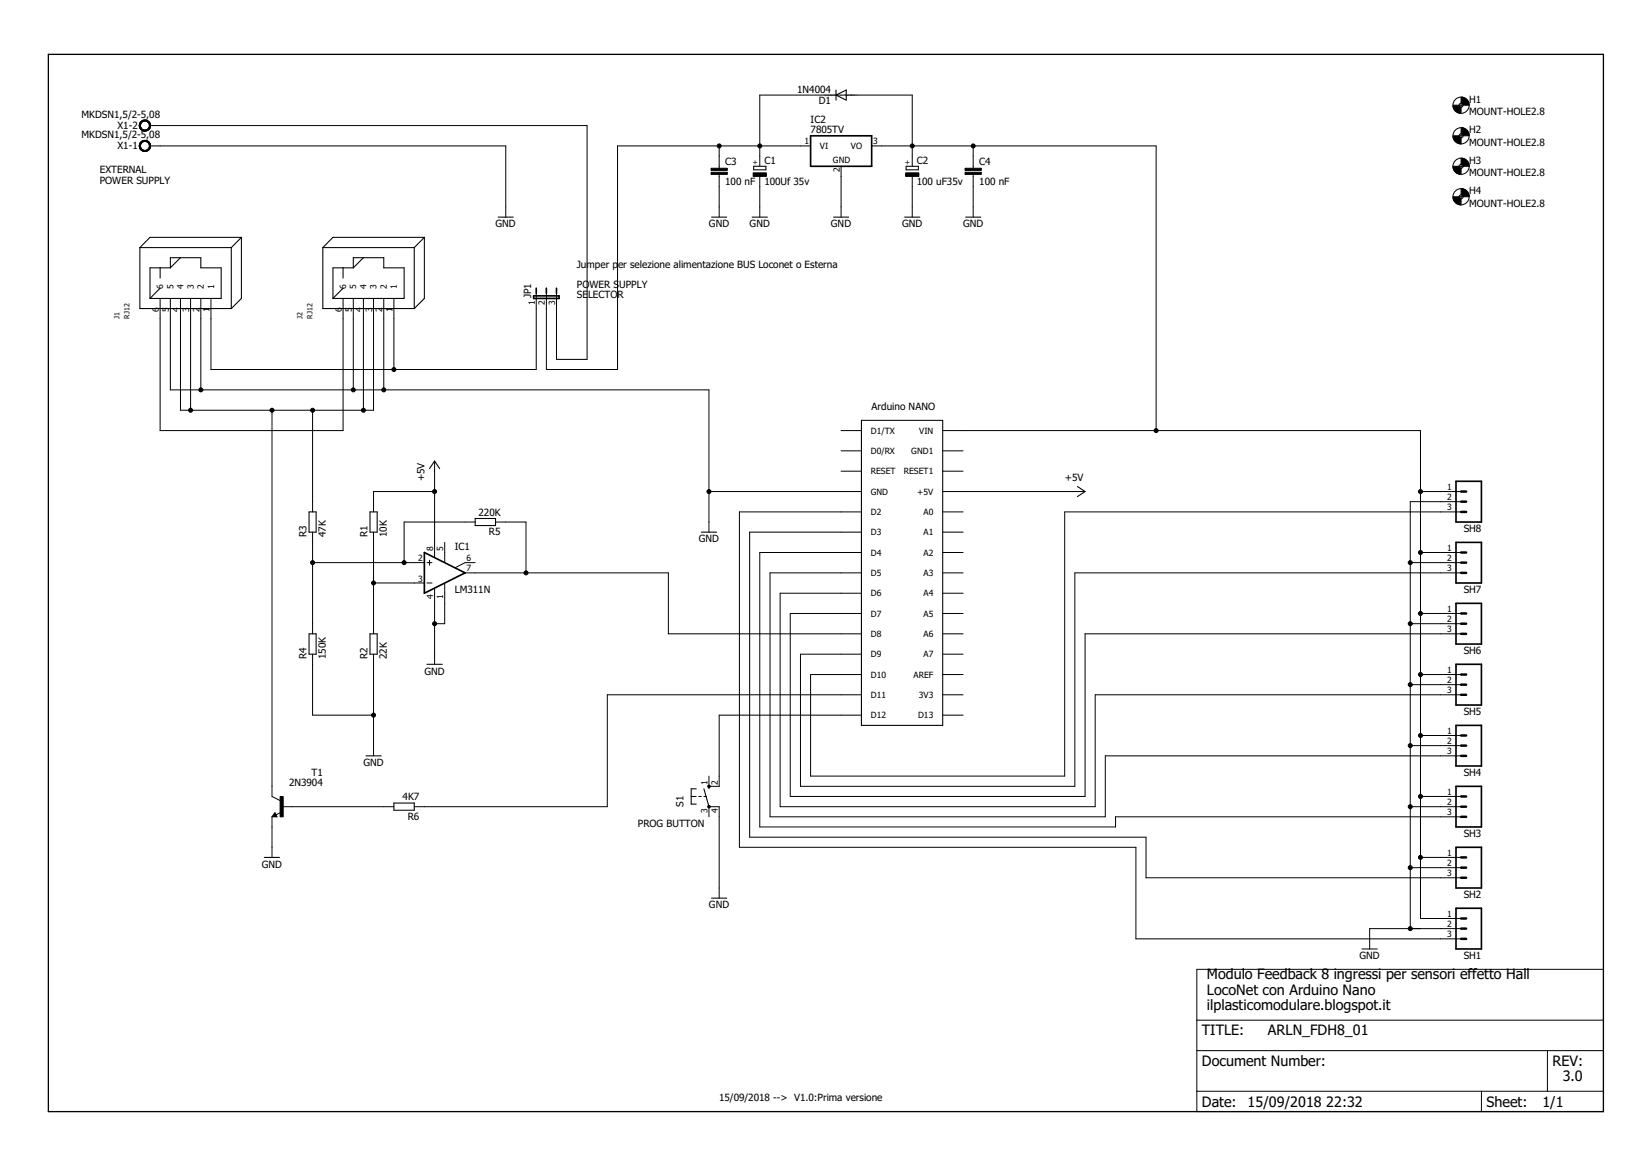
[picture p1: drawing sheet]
<svg xmlns="http://www.w3.org/2000/svg" width="297mm" height="210mm" viewBox="0 0 297 210" stroke-linecap="round" stroke-linejoin="round" font-family="sans-serif">
<g fill="none" stroke="#000" stroke-width=".19">
<path d="M150.4 17.1l1.9-.9v1.8zM150.4 16.2v1.8M89.6 39.1h2.8M128 39.1h2.7M135.3 39.1h2.8M135.6 29.9h2.2v.6h-2.2zM150 39.1h2.7M162.8 39.1h2.7M163 29.9h2.2v.6h-2.2zM173.7 39.1h2.8M25.2 44.5v11h16.4M25.2 44.5h16.4"/>
<path d="M28.8 51.8l-1.8 1.9M28.8 48.2v1.8M30.6 48.2v-1.8h5.5v1.8h3.7v5.5h-12.8M30.6 48.2h-3.6v5.5M32.5 46.4l-1.9 1.8M41.6 44.5v11M43.4 42.7h-16.4l-1.8 1.8M43.4 42.7l-1.8 1.8M43.4 42.7v11l-1.8 1.8M58.1 44.5v11h16.4M58.1 44.5h16.4M61.7 51.8l-1.8 1.9"/>
<path d="M61.7 48.2v1.8M63.6 48.2v-1.8h5.4v1.8h3.7v5.5h-12.8M63.6 48.2h-3.7v5.5M65.4 46.4l-1.8 1.8M74.5 44.5v11M76.3 42.7h-16.4l-1.8 1.8M76.3 42.7l-1.8 1.8M76.3 42.7v11l-1.8 1.8M155 75.6h14.6v54.9h-14.6zM55.6 92.1h1.3v3.6h-1.3zM66.6 92.1h1.3v3.6h-1.3zM77.3 84.3l.9-1.4 .9 1.4"/>
<path d="M85.5 93.3h3.7v1.2h-3.7zM126.2 95.7h2.7M193.8 87.5l1.4 .9-1.4 .9M55.6 114h1.3v3.7h-1.3zM66.6 114h1.3v3.7h-1.3zM76.8 119.5h2.8M65.8 136h2.8M47.6 154.2h2.7M49.5 146.6l-.1 .1h.3l-.2-.3-.4 .4h.6M70.9 144.4h3.6v1.3h-3.6zM125.3 141.9h-.9v2.7h.9M126.6 141.9l1 3.2"/>
<path d="M127.6 141.4v.5M128 161.5h2.7M245 170.7h2.8"/>
</g>
<g fill="none" stroke="#000" stroke-width=".18">
<path d="M262.5 18.9h.7M262.9 18.6v.7M27 22.6h78.6v42h-5.5v-11.9M27 26.2h64v12.9M129.4 26.2v4.1M129.4 31.4v7.7M136.7 29.9v-12.8h27.4v12.8M136.7 31.7v7.4M145.8 26.2h-34.7v40.3h-12.8v-13.8M151.3 29.9v9.2M156.8 26.2h51.2v51.2M164.1 31.7v7.4"/>
<path d="M175.1 26.2v4.1M175.1 31.4v7.7M262.5 24.4h.7M262.5 29.9h.7M262.5 35.4h.7M262.9 24v.8M262.9 29.5v.8M262.9 35v.8M28.8 53.7v23.7h32.9v-23.7M30.6 53.7v16.4h97v25.6M32.5 53.7v20.1h34.7v-20.1M34.3 53.7v20.1"/>
<path d="M36.1 53.7v16.4M63.6 53.7v16.4M65.4 53.7v20.1M69 53.7v16.4M70.9 53.7v12.8M96.5 52.7v13.8h-58.5v-12.8M48.9 73.8v69.5l1.5 .7M56.2 73.8v18.3M151.3 77.4h3.7M169.6 77.4h86v87.8h7.3M56.2 95.7v18.3M67.2 95.7v18.3"/>
<path d="M78.2 88.4h-11v3.7M78.2 82.9v17.3M80 97.6v3.6M85.5 93.9h-12.8v7.3M89.2 93.9h5.4v9.1M127.6 88.4h27.4M151.3 81.1h3.7M151.3 84.8h3.7M155 92.1h-22v60.3h71.4v16.5h58.5M155 95.7h-20.1v54.9h71.3v7.3h56.7M155 99.4h-18.3v49.3h64v-1.8h62.2M169.6 81.1h3.7"/>
<path d="M169.6 84.8h3.7M169.6 88.4h25.6M169.6 92.1h3.7M169.6 95.7h3.7M169.6 99.4h3.7M255.6 88.4h7.3M255.6 99.4h7.3M262.9 92.1h-71.3v47.5h-45.8v-18.3h9.2M262.9 90.2h-9.2v76.8M56.2 117.7v10.9h11M56.2 101.2h20.1M67.2 104.9h9.1"/>
<path d="M67.2 117.7v18.3M76.8 101.2h.9M76.8 104.9h.9M77.3 100.8v.9M78.2 105.8v13.7M80 104.9v7.3h-1.8M83.7 103h36.5v11h34.8M85.5 101.2h-1.8l-1.8 .9M155 103h-16.5v43.9h60.4v-10.9h64M155 106.7h-14.6v38.4h56.6v-20.1h65.9M155 110.3h-12.8v33h53v-29.3h67.7M169.6 103h3.7"/>
<path d="M169.6 106.7h3.7M169.6 110.3h3.7M169.6 114h3.7M169.6 117.7h3.7M253.7 101.2h9.2M253.7 112.2h9.2M255.6 110.3h7.3M262.9 103h-69.5v38.4h-49.4v-23.7h11M155 125h-45.7v20.1h-34.8M155 128.6h-25.6v12.8h-1.8v-1.8M169.6 121.3h3.7M169.6 125h3.7"/>
<path d="M169.6 128.6h3.7M253.7 123.1h9.2M253.7 134.1h9.2M255.6 121.3h7.3M255.6 132.3h7.3M48.9 146.9v7.3M49.5 146.2l.3 .7h-.9zM50.5 146.1l-.8 .5M50.8 145.1h20.1M124.4 143.3h.9M125.7 143.3h.5M126.6 143.3h.5"/>
<path d="M127.6 146.9v-1.8h1.8v16.4M253.7 145.1h9.2M253.7 156.1h9.2M255.6 143.3h7.3M255.6 154.2h7.3M215.3 174.3h73.2v25.6h-73.2zM262.9 167h-16.5v3.7M215.3 189h73.2M215.3 196.3h73.2M215.3 183.5h73.2M266.5 196.3v3.6M278.4 189v7.3"/>
<circle cx="262.9" cy="18.9" r="1.46"/>
<circle cx="262.9" cy="18.9" r=".36"/>
<circle cx="262.9" cy="29.9" r="1.46"/>
<circle cx="262.9" cy="35.4" r="1.46"/>
<circle cx="262.9" cy="24.4" r="1.46"/>
<circle cx="262.9" cy="35.4" r=".36"/>
<circle cx="262.9" cy="24.4" r=".36"/>
<circle cx="262.9" cy="29.9" r=".36"/>
</g>
<g fill="none" stroke="#000" stroke-width=".3">
<path d="M145.8 24.4h11v5.5h-11zM96 53.2h4.6v.5h-4.6zM96.5 51.8v.9M98.3 51.8v.9M100.1 51.8v.9M76.3 99.4l7.4 3.6-7.4 3.7zM262 86.6h4.5v7.3h-4.5zM262 97.6h4.5v7.3h-4.5zM262 108.5h4.5v7.3h-4.5zM262 119.5h4.5v7.3h-4.5zM262 130.5h4.5v7.3h-4.5zM262 141.4h4.5v7.3h-4.5z"/>
<path d="M262 152.4h4.5v7.3h-4.5zM262 163.4h4.5v7.3h-4.5z"/>
</g>
<path d="M8.7 9.8h279.8v190.1h-279.8z" fill="none" stroke="#000" stroke-width=".23"/>
<path d="M127.9 31h3v.4h-3zM127.9 30.3h3v.3h-3zM135.5 31.1h2.4v.6h-2.4zM162.9 31.1h2.4v.6h-2.4zM173.6 31h3v.4h-3zM173.6 30.3h3v.3h-3zM50.4 143.3h.5v3.6h-.5z" fill="#000" stroke="#000" stroke-width=".18"/>
<g fill="#000" stroke="#000" stroke-width=".18">
<path d="M261.4 18.9h1.1l.1 .3 .3 .1v1.1a1.41 1.41 0 0 1-1.5-1.5z" fill-rule="evenodd"/>
<path d="M262.9 17.5a1.45 1.45 0 0 1 1.4 1.4h-1.1l-.1-.2-.2-.1z" fill-rule="evenodd"/>
<path d="M25.2 25.7a1.01 1.01 0 0 1 1.7-.1 1.01 1.01 0 0 1-.5 1.6 1.01 1.01 0 0 1-1.3-1h.2a.82 .82 0 0 1 1.1-.7 .82 .82 0 0 1 .2 1.3 .82 .82 0 0 1-1.3-.3v-.3h-.2z" fill-rule="evenodd"/>
<path d="M25.2 25.7a1.01 1.01 0 0 1 1.7-.1 1.01 1.01 0 0 1-.5 1.6 1.01 1.01 0 0 1-1.3-1h.2a.82 .82 0 0 1 1.1-.7 .82 .82 0 0 1 .2 1.3 .82 .82 0 0 1-1.3-.3v-.3h-.2z" fill-rule="evenodd"/>
<path d="M25.2 25.7a1.01 1.01 0 0 1 1.7-.1 1.01 1.01 0 0 1-.5 1.6 1.01 1.01 0 0 1-1.3-1h.2a.82 .82 0 0 1 1.1-.7 .82 .82 0 0 1 .2 1.3 .82 .82 0 0 1-1.3-.3v-.3h-.2z" fill-rule="evenodd"/>
<path d="M25.2 22a1.01 1.01 0 0 1 1.7 0 1.01 1.01 0 0 1-.5 1.5 1.01 1.01 0 0 1-1.3-.9h.2a.82 .82 0 0 1 1.1-.8 .82 .82 0 0 1 .2 1.4 .82 .82 0 0 1-1.3-.4v-.2h-.2z" fill-rule="evenodd"/>
<path d="M25.2 22a1.01 1.01 0 0 1 1.7 0 1.01 1.01 0 0 1-.5 1.5 1.01 1.01 0 0 1-1.3-.9h.2a.82 .82 0 0 1 1.1-.8 .82 .82 0 0 1 .2 1.4 .82 .82 0 0 1-1.3-.4v-.2h-.2z" fill-rule="evenodd"/>
<path d="M25.2 22a1.01 1.01 0 0 1 1.7 0 1.01 1.01 0 0 1-.5 1.5 1.01 1.01 0 0 1-1.3-.9h.2a.82 .82 0 0 1 1.1-.8 .82 .82 0 0 1 .2 1.4 .82 .82 0 0 1-1.3-.4v-.2h-.2z" fill-rule="evenodd"/>
<path d="M261.4 24.4h1.1l.1 .3 .3 .1v1.1a1.45 1.45 0 0 1-1.5-1.5z" fill-rule="evenodd"/>
<path d="M261.4 29.9h1.1l.1 .3 .3 .1v1.1a1.45 1.45 0 0 1-1.5-1.5z" fill-rule="evenodd"/>
<path d="M261.4 35.4h1.1l.1 .2 .3 .2v1.1a1.45 1.45 0 0 1-1.5-1.5z" fill-rule="evenodd"/>
<path d="M262.9 22.9a1.45 1.45 0 0 1 1.4 1.5h-1.1l-.1-.2-.2-.2z" fill-rule="evenodd"/>
<path d="M262.9 28.4a1.41 1.41 0 0 1 1.4 1.5h-1.1l-.1-.3-.2-.1z" fill-rule="evenodd"/>
<path d="M262.9 33.9a1.45 1.45 0 0 1 1.4 1.5h-1.1l-.1-.3-.2-.1z" fill-rule="evenodd"/>
<path d="M127.4 141.3h.3v.3h-.3z" fill-rule="evenodd"/>
<circle cx="129.4" cy="26.2" r=".36"/>
<circle cx="136.7" cy="26.2" r=".36"/>
<circle cx="164.1" cy="26.2" r=".36"/>
<circle cx="175.1" cy="26.2" r=".36"/>
<circle cx="34.3" cy="73.8" r=".36"/>
<circle cx="36.1" cy="70.1" r=".36"/>
<circle cx="48.9" cy="73.8" r=".36"/>
<circle cx="56.2" cy="73.8" r=".36"/>
<circle cx="63.6" cy="70.1" r=".36"/>
<circle cx="65.4" cy="73.8" r=".36"/>
<circle cx="69" cy="70.1" r=".36"/>
<circle cx="70.9" cy="66.5" r=".36"/>
<circle cx="208" cy="77.4" r=".36"/>
<circle cx="78.2" cy="88.4" r=".36"/>
<circle cx="127.6" cy="88.4" r=".36"/>
<circle cx="255.6" cy="99.4" r=".36"/>
<circle cx="255.6" cy="88.4" r=".36"/>
<circle cx="56.2" cy="101.2" r=".36"/>
<circle cx="67.2" cy="104.9" r=".36"/>
<circle cx="72.7" cy="101.2" r=".36"/>
<circle cx="78.2" cy="112.2" r=".36"/>
<circle cx="94.6" cy="103" r=".36"/>
<circle cx="253.7" cy="112.2" r=".36"/>
<circle cx="253.7" cy="101.2" r=".36"/>
<circle cx="255.6" cy="110.3" r=".36"/>
<circle cx="67.2" cy="128.6" r=".36"/>
<circle cx="253.7" cy="134.1" r=".36"/>
<circle cx="253.7" cy="123.1" r=".36"/>
<circle cx="255.6" cy="121.3" r=".36"/>
<circle cx="255.6" cy="132.3" r=".36"/>
<circle cx="127.6" cy="145.1" r=".24"/>
<circle cx="253.7" cy="145.1" r=".36"/>
<circle cx="253.7" cy="156.1" r=".36"/>
<circle cx="255.6" cy="154.2" r=".36"/>
<circle cx="255.6" cy="143.3" r=".36"/>
<circle cx="253.7" cy="167" r=".36"/>
</g>
<g fill="none" stroke="#000" stroke-width=".44">
<path d="M262.9 92.1h.9M262.9 90.2h.9M262.9 88.4h.9M262.9 99.4h.9M262.9 103h.9M262.9 101.2h.9M262.9 114h.9M262.9 112.2h.9M262.9 110.3h.9M262.9 125h.9M262.9 123.1h.9M262.9 121.3h.9"/>
<path d="M262.9 136h.9M262.9 134.1h.9M262.9 132.3h.9M262.9 146.9h.9M262.9 145.1h.9M262.9 143.3h.9M262.9 157.9h.9M262.9 156.1h.9M262.9 154.2h.9M262.9 168.9h.9M262.9 167h.9M262.9 165.2h.9"/>
</g>
<g font-size="2.6">
<text x="217.2" y="176.2">Modulo Feedback 8 ingressi per sensori effetto Hall</text>
<text x="217.2" y="178.9">LocoNet con Arduino Nano</text>
<text x="217.2" y="181.7">ilplasticomodulare.blogspot.it</text>
<text x="216.2" y="186.2">TITLE:</text>
<text x="216.2" y="191.7">Document Number:</text>
<text x="228.1" y="186.2">ARLN_FDH8_01</text>
<text x="279.3" y="191.7">REV:</text>
<text x="281.2" y="194.5">3.0</text>
<text x="216.2" y="199">Date:</text>
<text x="224.5" y="199">15/09/2018</text>
<text x="238.6" y="199">22:32</text>
<text x="267.4" y="199">Sheet:</text>
<text x="277.5" y="199">1/1</text>
</g>
<g font-size="1.8">
<text x="143.4" y="16.7">1N4004</text>
<text x="14.7" y="21.2">MKDSN1,5/2-5,08</text>
<text x="21.2" y="23.2">X1-2</text>
<text x="145.8" y="24">7805TV</text>
<text x="145.8" y="22.1">IC2</text>
<text x="147.3" y="18.7">D1</text>
<text x="264.3" y="20.7">MOUNT-HOLE2.8</text>
<text x="264.3" y="18.5">H1</text>
<text x="264.3" y="24">H2</text>
<text x="14.7" y="24.9">MKDSN1,5/2-5,08</text>
<text x="21.2" y="26.9">X1-1</text>
<text x="130.5" y="29.6">C3</text>
<text x="137.5" y="29.6">C1</text>
<text x="165" y="29.6">C2</text>
<text x="176.2" y="29.6">C4</text>
<text x="264.3" y="26.2">MOUNT-HOLE2.8</text>
<text x="264.3" y="29.5">H3</text>
<text x="17.9" y="31.2">EXTERNAL</text>
<text x="17.9" y="33.1">POWER SUPPLY</text>
<text x="130.5" y="33.3">100 nF</text>
<text x="137.5" y="33.2">100Uf 35v</text>
<text x="165" y="33.2">100 uF35v</text>
<text x="176.2" y="33.3">100 nF</text>
<text x="264.3" y="31.7">MOUNT-HOLE2.8</text>
<text x="264.3" y="35">H4</text>
<text x="89.2" y="40.9">GND</text>
<text x="127.6" y="40.9">GND</text>
<text x="134.9" y="40.9">GND</text>
<text x="149.5" y="40.9">GND</text>
<text x="162.3" y="40.9">GND</text>
<text x="173.3" y="40.9">GND</text>
<text x="264.3" y="37.2">MOUNT-HOLE2.8</text>
<text x="95.6" y="53.7" transform="rotate(-90 95.6 53.7)">JP1</text>
<text x="103.8" y="51.7">PO</text>
<text x="103.8" y="53.7">SE</text>
<text x="103.8" y="48.2">Jumper p</text>
<text x="105.8" y="53.7">LECTO</text>
<text x="106" y="51.7">WER S</text>
<text x="111.1" y="53.7">R</text>
<text x="111.2" y="48.2">er selezione alimentazione BUS Loconet o Esterna</text>
<text x="111.4" y="51.7">UPPLY</text>
<text x="156.8" y="73.8">Arduino NANO</text>
<text x="76.4" y="86.6" transform="rotate(-90 76.4 86.6)">+5V</text>
<text x="191.6" y="86.6">+5V</text>
<text x="86.1" y="92.8">220K</text>
<text x="263.4" y="95.7">SH8</text>
<text x="55.2" y="96.6" transform="rotate(-90 55.2 96.6)">R3</text>
<text x="58.6" y="96.6" transform="rotate(-90 58.6 96.6)">47K</text>
<text x="66.1" y="96.6" transform="rotate(-90 66.1 96.6)">R1</text>
<text x="69.6" y="96.6" transform="rotate(-90 69.6 96.6)">10K</text>
<text x="81.8" y="98.9">IC1</text>
<text x="88" y="96.2">R5</text>
<text x="125.7" y="97.6">GND</text>
<text x="81.8" y="106.7">LM311N</text>
<text x="263.4" y="106.7">SH7</text>
<text x="55.2" y="118.6" transform="rotate(-90 55.2 118.6)">R4</text>
<text x="58.6" y="118.6" transform="rotate(-90 58.6 118.6)">150K</text>
<text x="66.1" y="118.6" transform="rotate(-90 66.1 118.6)">R2</text>
<text x="69.6" y="118.6" transform="rotate(-90 69.6 118.6)">22K</text>
<text x="263.4" y="117.7">SH6</text>
<text x="76.4" y="121.3">GND</text>
<text x="263.4" y="128.6">SH5</text>
<text x="65.4" y="137.8">GND</text>
<text x="52" y="141.4">2N3904</text>
<text x="56" y="139.6">T1</text>
<text x="72.4" y="144">4K7</text>
<text x="263.4" y="139.6">SH4</text>
<text x="73.3" y="147.4">R6</text>
<text x="114.8" y="148.7">PROG BUTTON</text>
<text x="123" y="145.1" transform="rotate(-90 123 145.1)">S1</text>
<text x="263.4" y="150.6">SH3</text>
<text x="47.1" y="156.1">GND</text>
<text x="263.4" y="161.5">SH2</text>
<text x="127.6" y="163.4">GND</text>
<text x="244.6" y="172.5">GND</text>
<text x="263.4" y="172.5">SH1</text>
<text x="129.4" y="198.1">15/09/2018 --&gt; V1.0:Prima versione</text>
</g>
<g font-size="1.5">
<text x="144.7" y="26">1</text>
<text x="147.5" y="26.8">VI</text>
<text x="149.9" y="29.4">GND</text>
<text x="153.1" y="26.8">VO</text>
<text x="157.1" y="26">3</text>
<text x="151.1" y="31" transform="rotate(-90 151.1 31)">2</text>
<text x="29.4" y="52" transform="rotate(-90 29.4 52)">6</text>
<text x="31.2" y="52" transform="rotate(-90 31.2 52)">5</text>
<text x="33" y="52" transform="rotate(-90 33 52)">4</text>
<text x="34.8" y="52" transform="rotate(-90 34.8 52)">3</text>
<text x="36.7" y="52" transform="rotate(-90 36.7 52)">2</text>
<text x="38.5" y="52" transform="rotate(-90 38.5 52)">1</text>
<text x="62.3" y="52" transform="rotate(-90 62.3 52)">6</text>
<text x="64.1" y="52" transform="rotate(-90 64.1 52)">5</text>
<text x="65.9" y="52" transform="rotate(-90 65.9 52)">4</text>
<text x="67.8" y="52" transform="rotate(-90 67.8 52)">3</text>
<text x="69.6" y="52" transform="rotate(-90 69.6 52)">2</text>
<text x="71.4" y="52" transform="rotate(-90 71.4 52)">1</text>
<text x="28.6" y="56.2" transform="rotate(-90 28.6 56.2)">6</text>
<text x="30.4" y="56.2" transform="rotate(-90 30.4 56.2)">5</text>
<text x="32.2" y="56.2" transform="rotate(-90 32.2 56.2)">4</text>
<text x="34" y="56.2" transform="rotate(-90 34 56.2)">3</text>
<text x="35.9" y="56.2" transform="rotate(-90 35.9 56.2)">2</text>
<text x="37.7" y="56.2" transform="rotate(-90 37.7 56.2)">1</text>
<text x="61.5" y="56.2" transform="rotate(-90 61.5 56.2)">6</text>
<text x="63.3" y="56.2" transform="rotate(-90 63.3 56.2)">5</text>
<text x="65.1" y="56.2" transform="rotate(-90 65.1 56.2)">4</text>
<text x="67" y="56.2" transform="rotate(-90 67 56.2)">3</text>
<text x="68.8" y="56.2" transform="rotate(-90 68.8 56.2)">2</text>
<text x="70.6" y="56.2" transform="rotate(-90 70.6 56.2)">1</text>
<text x="96.2" y="54.8" transform="rotate(-90 96.2 54.8)">1</text>
<text x="98" y="54.8" transform="rotate(-90 98 54.8)">2</text>
<text x="99.9" y="54.8" transform="rotate(-90 99.9 54.8)">3</text>
<text x="156.7" y="78">D1/TX</text>
<text x="165.4" y="78">VIN</text>
<text x="156.7" y="81.6">D0/RX</text>
<text x="164" y="81.6">GND1</text>
<text x="156.7" y="85.3">RESET</text>
<text x="156.7" y="89">GND</text>
<text x="162.6" y="85.3">RESET1</text>
<text x="165" y="89">+5V</text>
<text x="260.3" y="88.2">1</text>
<text x="260.3" y="90">2</text>
<text x="156.7" y="92.6">D2</text>
<text x="166.2" y="92.6">A0</text>
<text x="260.3" y="91.8">3</text>
<text x="75.3" y="101">2</text>
<text x="77.9" y="99.1" transform="rotate(-90 77.9 99.1)">8</text>
<text x="79.8" y="99.1" transform="rotate(-90 79.8 99.1)">5</text>
<text x="83.9" y="101">6</text>
<text x="156.7" y="96.3">D3</text>
<text x="156.7" y="99.9">D4</text>
<text x="166.2" y="96.3">A1</text>
<text x="166.2" y="99.9">A2</text>
<text x="260.3" y="99.1">1</text>
<text x="260.3" y="101">2</text>
<text x="75.3" y="104.6">3</text>
<text x="77.9" y="107.8" transform="rotate(-90 77.9 107.8)">4</text>
<text x="79.8" y="107.8" transform="rotate(-90 79.8 107.8)">1</text>
<text x="83.9" y="102.8">7</text>
<text x="156.7" y="103.6">D5</text>
<text x="156.7" y="107.2">D6</text>
<text x="166.2" y="103.6">A3</text>
<text x="166.2" y="107.2">A4</text>
<text x="260.3" y="102.8">3</text>
<text x="156.7" y="110.9">D7</text>
<text x="166.2" y="110.9">A5</text>
<text x="260.3" y="110.1">1</text>
<text x="260.3" y="111.9">2</text>
<text x="260.3" y="113.8">3</text>
<text x="156.7" y="114.6">D8</text>
<text x="156.7" y="118.2">D9</text>
<text x="166.2" y="114.6">A6</text>
<text x="166.2" y="118.2">A7</text>
<text x="156.7" y="121.9">D10</text>
<text x="156.7" y="125.5">D11</text>
<text x="164.4" y="121.9">AREF</text>
<text x="165.3" y="125.5">3V3</text>
<text x="260.3" y="121.1">1</text>
<text x="260.3" y="122.9">2</text>
<text x="260.3" y="124.7">3</text>
<text x="156.7" y="129.2">D12</text>
<text x="165.2" y="129.2">D13</text>
<text x="260.3" y="132">1</text>
<text x="260.3" y="133.9">2</text>
<text x="260.3" y="135.7">3</text>
<text x="127.3" y="141.2" transform="rotate(-90 127.3 141.2)">1</text>
<text x="129.1" y="141.2" transform="rotate(-90 129.1 141.2)">2</text>
<text x="260.3" y="143">1</text>
<text x="127.3" y="146.2" transform="rotate(-90 127.3 146.2)">3</text>
<text x="129.1" y="146.2" transform="rotate(-90 129.1 146.2)">4</text>
<text x="260.3" y="144.8">2</text>
<text x="260.3" y="146.7">3</text>
<text x="260.3" y="154">1</text>
<text x="260.3" y="155.8">2</text>
<text x="260.3" y="157.6">3</text>
<text x="260.3" y="164.9">1</text>
<text x="260.3" y="166.8">2</text>
<text x="260.3" y="168.6">3</text>
</g>
<g font-size="1.3">
<text x="136.3" y="29.6" transform="rotate(-90 136.3 29.6)">+</text>
<text x="163.7" y="29.6" transform="rotate(-90 163.7 29.6)">+</text>
<text x="21.5" y="57.3" transform="rotate(-90 21.5 57.3)">J1</text>
<text x="23.3" y="57.3" transform="rotate(-90 23.3 57.3)">RJ12</text>
<text x="54.4" y="57.3" transform="rotate(-90 54.4 57.3)">J2</text>
<text x="56.2" y="57.3" transform="rotate(-90 56.2 57.3)">RJ12</text>
</g>
<g font-size=".4">
<text x="148.3" y="17.3">SpiceOrder 2</text>
<text x="152" y="17.3">SpiceOrder 1</text>
</g>
</svg>
